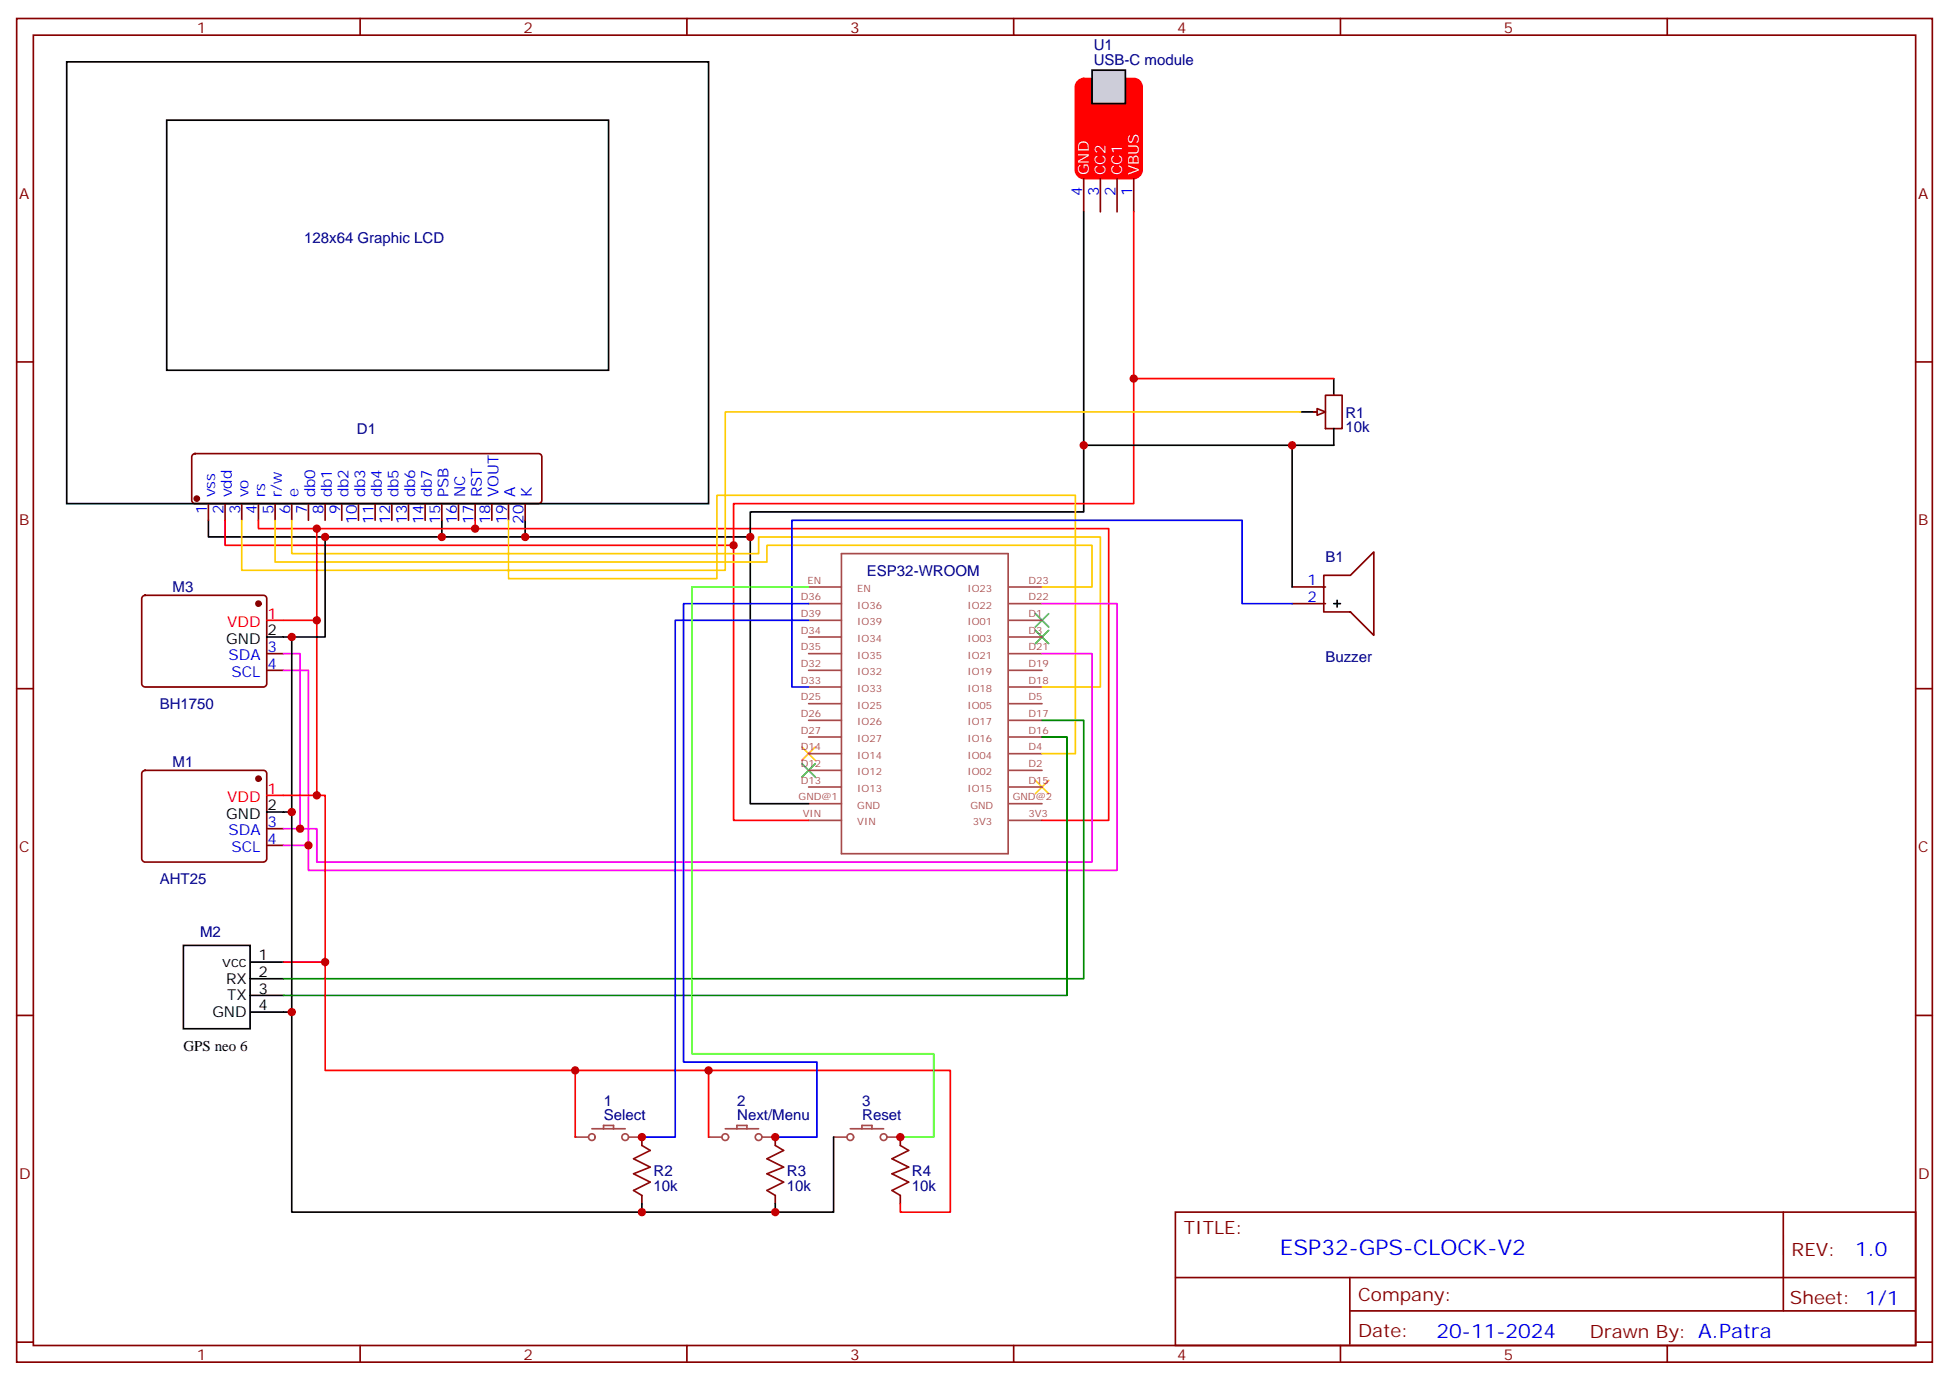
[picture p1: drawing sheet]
<svg xmlns="http://www.w3.org/2000/svg" width="412mm" height="292mm" viewBox="0 0 412 292" stroke-linecap="round" stroke-linejoin="round" font-family="sans-serif">
<g fill="none" stroke="#870000" stroke-width=".35">
<path d="M3.5 3.9h405.4v284.4h-405.4zM7.1 7.4h398.2v277.3h-398.2zM76.2 3.9v3.5M145.3 3.9v3.5M214.5 3.9v3.5M283.6 3.9v3.5M352.8 3.9v3.5M229.3 37.8v7M232.8 37.8v7M236.4 37.8v7M239.9 37.8v7M3.5 76.6h3.6"/>
<path d="M405.3 76.6h3.6M40.8 96.2l.5-.2h72.6a.71 .71 0 0 1 .8 .7v9.2a.76 .76 0 0 1-.8 .7h-72.6a.76 .76 0 0 1-.7-.7v-9.2zM44.1 106.6v3.5M47.6 106.6v3.5M51.2 106.6v3.5M54.7 106.6v3.5M58.2 106.6v3.5M61.7 106.6v3.5M65.3 106.6v3.5M68.8 106.6v3.5M72.3 106.6v3.5M75.8 106.6v3.5"/>
<path d="M79.4 106.6v3.5M82.9 106.6v3.5M86.4 106.6v3.5M90 106.6v3.5M93.5 106.6v3.5M97 106.6v3.5M100.5 106.6v3.5M104.1 106.6v3.5M107.6 106.6v3.5M111.1 106.6v3.5M30.2 126.2l.5-.2h25a.71 .71 0 0 1 .7 .7v18a.76 .76 0 0 1-.7 .7h-25a.76 .76 0 0 1-.7-.7v-18zM56.4 138.3h3.6"/>
<path d="M273.4 127.7h7.1M273.4 124.2h7.1M280.1 121.7h5.7l4.9-4.9v17.6l-4.9-4.9h-5.7zM3.5 145.7h3.6M56.4 141.9h3.6M405.3 145.7h3.6M30.2 163.2l.5-.2h25a.71 .71 0 0 1 .7 .7v18a.76 .76 0 0 1-.7 .7h-25a.76 .76 0 0 1-.7-.7v-18zM56.4 175.4h3.6M56.4 178.9h3.6M3.5 214.9h3.6M405.3 214.9h3.6M248.7 256.5h156.6v28.2h-156.6z"/>
<path d="M377.3 256.5v20.9M248.7 270.4h156.5M285.6 277.4h119.6M285.6 270.4v14.1M3.5 284h3.6M76.2 284.7v3.6M145.3 284.7v3.6M214.5 284.7v3.6M283.6 284.7v3.6M352.8 284.7v3.6M405.3 284h3.6"/>
</g>
<g fill="#870000" stroke="#870000" stroke-width=".35">
<circle cx="54.7" cy="127.7" r=".53"/>
<circle cx="41.6" cy="105.5" r=".53"/>
<circle cx="54.7" cy="164.8" r=".53"/>
</g>
<path d="M56.4 131.3h3.6M56.4 168.3h3.6" fill="none" stroke="#f00" stroke-width=".35"/>
<g fill="none" stroke="#000" stroke-width=".35">
<path d="M14.1 13.1h135.8v93.5h-135.8zM35.3 25.4h93.5v53h-93.5zM44.1 110.1v3.5h49.4v-3.5M111.1 110.1v3.5h-17.6M56.4 134.8h3.6M282.2 127.7h1.4M282.9 127v1.4M56.4 171.8h3.6M38.8 200.1h14.1v17.6h-14.1zM52.9 203.6h7.1M52.9 207.1h7.1M52.9 210.6h7.1"/>
<path d="M52.9 214.2h7.1"/>
</g>
<path d="M169.7 158.1l2.8 2.8M172.5 158.1l-2.8 2.8M219.1 165.1l2.8 2.9M221.9 165.1l-2.8 2.9" fill="none" stroke="#f93" stroke-width=".35"/>
<path d="M219.1 129.9l2.8 2.8M219.1 133.4l2.8 2.8M221.9 129.9l-2.8 2.8M221.9 133.4l-2.8 2.8M169.7 161.6l2.8 2.8M172.5 161.6l-2.8 2.8" fill="none" stroke="#3c3" stroke-width=".35"/>
<g fill="none" stroke="#a64a4a" stroke-width=".35">
<path d="M178 117.2h35.3v63.5h-35.3zM171.1 124.2h6.9M171.1 127.7h6.9M171.1 131.3h6.9M171.1 134.8h6.9M171.1 138.3h6.9M213.5 124.2h7M213.5 127.7h7M213.5 131.3h7M213.5 134.8h7M213.5 138.3h7M171.1 141.9h6.9"/>
<path d="M171.1 145.4h6.9M171.1 148.9h6.9M171.1 152.4h6.9M171.1 156h6.9M171.1 159.5h6.9M213.5 141.9h7M213.5 145.4h7M213.5 148.9h7M213.5 152.4h7M213.5 156h7M213.5 159.5h7M171.1 163h6.9"/>
<path d="M171.1 166.5h6.9M171.1 170.1h6.9M171.1 173.6h6.9M213.5 163h7M213.5 166.5h7M213.5 170.1h7M213.5 173.6h7"/>
</g>
<path d="M228.1 17.1l1.2-.5h10.6a1.76 1.76 0 0 1 1.8 1.8v17.6a1.89 1.89 0 0 1-1.8 1.8h-10.6a1.89 1.89 0 0 1-1.8-1.8v-17.6l.1-.5z" fill="#f00" stroke="#f00" stroke-width=".35"/>
<path d="M231.1 14.9h7v7h-7z" fill="#ccc" stroke="#000" stroke-width=".35"/>
<path d="M47.6 110.1v5.3h107.6v58.2h15.9M54.7 110.1v1.8h45.8v-1.8M100.5 111.9h134.1v61.7h-14.1" fill="none" stroke="#f00" stroke-width=".35"/>
<path d="M275.2 87.2h3.5M282.2 80.1v3.5M282.2 90.7v3.5M111.1 113.6h47.6v56.5h12.4" fill="none" stroke="#000" stroke-width=".35"/>
<path d="M278 87.2h1.8M280.5 83.6h3.5v7.1h-3.5z" fill="none" stroke="#870000" stroke-width=".35"/>
<path d="M278.7 86.5l1.8 .7-1.8 .7z" fill="#f0f0f0" stroke="#870000" stroke-width=".35"/>
<path d="M275.2 87.2h-121.7v33.5h-102.3v-10.6M58.2 110.1v8.8h104.1v-3.5h68.8v8.8h-10.6M61.7 110.1v7.1h98.8v-3.6h72.3v31.8h-12.3M107.6 110.1v12.3h44.1v-17.6h75.8v54.7h-7" fill="none" stroke="#fc0" stroke-width=".35"/>
<path d="M229.3 44.8v63.5h-70.6v5.3M229.3 94.2h52.9M273.4 94.2v30" fill="none" stroke="#000" stroke-width=".35"/>
<path d="M239.9 44.8v61.8h-84.7v8.8M239.9 80.1h42.3" fill="none" stroke="#f00" stroke-width=".35"/>
<path d="M273.4 127.7h-10.6v-17.6h-95.2v35.3h3.5" fill="none" stroke="#00f" stroke-width=".35"/>
<g fill="none" stroke="#a64a4a" stroke-width=".35">
<path d="M125.2 238.9h7.1M127.7 238.9v-.7h2.1v.7M121.7 240.6h2.8M133 240.6h2.8"/>
<circle cx="125.2" cy="240.6" r=".71"/>
<circle cx="132.3" cy="240.6" r=".71"/>
</g>
<g fill="#a64a4a">
<circle cx="135.8" cy="240.6" r=".18"/>
<circle cx="121.7" cy="240.6" r=".18"/>
</g>
<g fill="none" stroke="#a64a4a" stroke-width=".35">
<path d="M153.5 238.9h7M155.9 238.9v-.7h2.1v.7M149.9 240.6h2.9M161.2 240.6h2.8"/>
<circle cx="153.5" cy="240.6" r=".71"/>
<circle cx="160.5" cy="240.6" r=".71"/>
</g>
<g fill="#a64a4a">
<circle cx="164" cy="240.6" r=".18"/>
<circle cx="149.9" cy="240.6" r=".18"/>
</g>
<g fill="none" stroke="#a64a4a" stroke-width=".35">
<path d="M179.9 238.9h7.1M182.4 238.9v-.7h2.1v.7M176.4 240.6h2.8M187.7 240.6h2.8"/>
<circle cx="179.9" cy="240.6" r=".71"/>
<circle cx="187" cy="240.6" r=".71"/>
</g>
<g fill="#a64a4a">
<circle cx="190.5" cy="240.6" r=".18"/>
<circle cx="176.4" cy="240.6" r=".18"/>
</g>
<path d="M60 138.3h3.5v37.1h-3.5M220.5 127.7h15.9v56.5h-171.1v-5.3M220.5 138.3h10.6v44.1h-164.1v-7h-3.5M60 141.9h5.3v37h-5.3" fill="none" stroke="#f0f" stroke-width=".35"/>
<path d="M68.8 113.6v21.2h-7.1M60 134.8h1.7v37h-1.7M61.7 171.8v42.4h-1.7M61.7 214.2v42.3h74.1M135.8 254.7v1.8h28.2v-1.8M176.4 240.6v15.9h-12.4" fill="none" stroke="#000" stroke-width=".35"/>
<path d="M67 111.9v19.4M60 131.3h7v37h-7M67 168.3h1.8v35.3h-8.8M68.8 203.6v22.9h52.9v14.1M121.7 226.5h28.2v14.1M149.9 226.5h51.2v30h-10.6v-1.8" fill="none" stroke="#f00" stroke-width=".35"/>
<path d="M220.5 156h5.3v54.6h-165.8M220.5 152.4h8.8v54.7h-169.3" fill="none" stroke="#008700" stroke-width=".35"/>
<path d="M135.8 242.4l1.8 1.1-3.5 1.7 3.5 1.8-3.5 1.4 3.5 1.8-3.5 1.7 1.7 1.1M164 242.4l1.8 1.1-3.5 1.7 3.5 1.8-3.5 1.4 3.5 1.8-3.5 1.7 1.7 1.1M190.5 242.4l1.8 1.1-3.6 1.7 3.6 1.8-3.6 1.4 3.6 1.8-3.6 1.7 1.8 1.1" fill="none" stroke="#a10000" stroke-width=".35"/>
<path d="M135.8 240.6v1.8M135.8 253v1.7M164 240.6v1.8M164 253v1.7M190.5 240.6v1.8M190.5 253v1.7" fill="none" stroke="#870000" stroke-width=".35"/>
<path d="M171.1 131.3h-28.2v109.3h-7.1M171.1 127.7h-26.5v97.1h28.3v15.8h-8.9" fill="none" stroke="#00f" stroke-width=".35"/>
<path d="M171.1 124.2h-24.7v98.8h51.2v17.6h-7.1" fill="none" stroke="#3f0" stroke-width=".35"/>
<g fill="#c00">
<circle cx="93.5" cy="113.6" r=".88"/>
<circle cx="111.1" cy="113.6" r=".88"/>
<circle cx="100.5" cy="111.9" r=".88"/>
<circle cx="158.8" cy="113.6" r=".88"/>
<circle cx="155.2" cy="115.4" r=".88"/>
<circle cx="239.9" cy="80.1" r=".88"/>
<circle cx="229.3" cy="94.2" r=".88"/>
<circle cx="273.4" cy="94.2" r=".88"/>
<circle cx="67" cy="111.9" r=".88"/>
<circle cx="67" cy="131.3" r=".88"/>
<circle cx="68.8" cy="113.6" r=".88"/>
<circle cx="61.7" cy="134.8" r=".88"/>
<circle cx="65.3" cy="178.9" r=".88"/>
<circle cx="63.5" cy="175.4" r=".88"/>
<circle cx="67" cy="168.3" r=".88"/>
<circle cx="61.7" cy="171.8" r=".88"/>
<circle cx="121.7" cy="226.5" r=".88"/>
<circle cx="164" cy="256.5" r=".88"/>
<circle cx="149.9" cy="226.5" r=".88"/>
<circle cx="68.8" cy="203.6" r=".88"/>
<circle cx="61.7" cy="214.2" r=".88"/>
<circle cx="135.8" cy="256.5" r=".88"/>
<circle cx="135.8" cy="240.6" r=".88"/>
<circle cx="164" cy="240.6" r=".88"/>
<circle cx="190.5" cy="240.6" r=".88"/>
</g>
<text font-size="4.6" fill="#00f" x="270.8" y="265.5">ESP32-GPS-CLOCK-V2</text>
<g font-size="4.2" fill="#00f">
<text x="392.5" y="265.8">1.0</text>
<text x="304" y="283.1">20-11-2024</text>
</g>
<g font-size="3.9" fill="#800">
<text x="250.5" y="261.1">TITLE:</text>
<text x="379.1" y="265.8">REV:</text>
<text x="287.4" y="275.3">Company:</text>
<text x="378.7" y="275.9">Sheet: 1/1</text>
<text x="287.4" y="283">Date:</text>
<text x="336.4" y="283.1">Drawn By: A.Patra</text>
</g>
<g font-size="3.2" fill="#800">
<text x="41.6" y="6.9">1</text>
<text x="110.8" y="6.9">2</text>
<text x="179.9" y="6.9">3</text>
<text x="249.1" y="6.9">4</text>
<text x="318.2" y="6.9">5</text>
<text x="4.1" y="42">A</text>
<text x="405.9" y="42">A</text>
<text x="4.1" y="111.2">B</text>
<text x="405.9" y="111.2">B</text>
<text x="4.1" y="180.3">C</text>
<text x="405.9" y="180.3">C</text>
<text x="4.1" y="249.4">D</text>
<text x="405.9" y="249.4">D</text>
<text x="41.6" y="287.7">1</text>
<text x="110.8" y="287.7">2</text>
<text x="179.9" y="287.7">3</text>
<text x="249.1" y="287.7">4</text>
<text x="318.2" y="287.7">5</text>
</g>
<g font-size="3.2" fill="#000080">
<text x="231.4" y="10.6">U1</text>
<text x="231.4" y="13.8">USB-C module</text>
<text x="64.4" y="51.4">128x64 Graphic LCD</text>
<text x="284.7" y="88.4">R1</text>
<text x="75.5" y="91.8">D1</text>
<text x="284.7" y="91.5">10k</text>
<text x="280.5" y="118.9">B1</text>
<text x="36.5" y="125.3">M3</text>
<text x="183.4" y="121.8">ESP32-WROOM</text>
<text x="280.5" y="140.1">Buzzer</text>
<text x="33.8" y="150">BH1750</text>
<text x="36.5" y="162.4">M1</text>
<text x="33.8" y="187.1">AHT25</text>
<text x="42.3" y="198.3">M2</text>
<text x="127.8" y="237.1">Select</text>
<text x="127.8" y="234.1">1</text>
<text x="156" y="237.1">Next/Menu</text>
<text x="156" y="234.1">2</text>
<text x="182.5" y="237.1">Reset</text>
<text x="182.5" y="234.1">3</text>
<text x="138.3" y="248.8">R2</text>
<text x="166.5" y="248.8">R3</text>
<text x="193" y="248.8">R4</text>
<text x="138.3" y="252">10k</text>
<text x="166.5" y="252">10k</text>
<text x="193" y="252">10k</text>
</g>
<g font-size="3.2" fill="#00f">
<text x="229" y="41.6" transform="rotate(-90 229 41.6)">4</text>
<text x="232.5" y="41.6" transform="rotate(-90 232.5 41.6)">3</text>
<text x="236" y="41.6" transform="rotate(-90 236 41.6)">2</text>
<text x="239.5" y="41.6" transform="rotate(-90 239.5 41.6)">1</text>
<text x="45.5" y="105.3" transform="rotate(-90 45.5 105.3)">vss</text>
<text x="49" y="105.3" transform="rotate(-90 49 105.3)">vdd</text>
<text x="52.6" y="105.3" transform="rotate(-90 52.6 105.3)">vo</text>
<text x="56.1" y="105.3" transform="rotate(-90 56.1 105.3)">rs</text>
<text x="59.6" y="105.3" transform="rotate(-90 59.6 105.3)">r/w</text>
<text x="63.1" y="105.3" transform="rotate(-90 63.1 105.3)">e</text>
<text x="66.7" y="105.3" transform="rotate(-90 66.7 105.3)">db0</text>
<text x="70.2" y="105.3" transform="rotate(-90 70.2 105.3)">db1</text>
<text x="73.7" y="105.3" transform="rotate(-90 73.7 105.3)">db2</text>
<text x="77.3" y="105.3" transform="rotate(-90 77.3 105.3)">db3</text>
<text x="80.8" y="105.3" transform="rotate(-90 80.8 105.3)">db4</text>
<text x="84.3" y="105.3" transform="rotate(-90 84.3 105.3)">db5</text>
<text x="87.8" y="105.3" transform="rotate(-90 87.8 105.3)">db6</text>
<text x="91.4" y="105.3" transform="rotate(-90 91.4 105.3)">db7</text>
<text x="94.9" y="105.3" transform="rotate(-90 94.9 105.3)">PSB</text>
<text x="98.4" y="105.3" transform="rotate(-90 98.4 105.3)">NC</text>
<text x="102" y="105.3" transform="rotate(-90 102 105.3)">RST</text>
<text x="105.5" y="105.3" transform="rotate(-90 105.5 105.3)">VOUT</text>
<text x="109" y="105.3" transform="rotate(-90 109 105.3)">A</text>
<text x="112.5" y="105.3" transform="rotate(-90 112.5 105.3)">K</text>
<text x="43.7" y="108.8" transform="rotate(-90 43.7 108.8)">1</text>
<text x="47.3" y="108.8" transform="rotate(-90 47.3 108.8)">2</text>
<text x="50.8" y="108.8" transform="rotate(-90 50.8 108.8)">3</text>
<text x="54.3" y="108.8" transform="rotate(-90 54.3 108.8)">4</text>
<text x="57.9" y="108.8" transform="rotate(-90 57.9 108.8)">5</text>
<text x="61.4" y="108.8" transform="rotate(-90 61.4 108.8)">6</text>
<text x="64.9" y="108.8" transform="rotate(-90 64.9 108.8)">7</text>
<text x="68.4" y="108.8" transform="rotate(-90 68.4 108.8)">8</text>
<text x="72" y="108.8" transform="rotate(-90 72 108.8)">9</text>
<text x="75.5" y="110.8" transform="rotate(-90 75.5 110.8)">10</text>
<text x="79" y="110.8" transform="rotate(-90 79 110.8)">11</text>
<text x="82.5" y="110.8" transform="rotate(-90 82.5 110.8)">12</text>
<text x="86.1" y="110.8" transform="rotate(-90 86.1 110.8)">13</text>
<text x="89.6" y="110.8" transform="rotate(-90 89.6 110.8)">14</text>
<text x="93.1" y="110.8" transform="rotate(-90 93.1 110.8)">15</text>
<text x="96.7" y="110.8" transform="rotate(-90 96.7 110.8)">16</text>
<text x="100.2" y="110.8" transform="rotate(-90 100.2 110.8)">17</text>
<text x="103.7" y="110.8" transform="rotate(-90 103.7 110.8)">18</text>
<text x="107.2" y="110.8" transform="rotate(-90 107.2 110.8)">19</text>
<text x="110.8" y="110.8" transform="rotate(-90 110.8 110.8)">20</text>
<text x="276.7" y="123.9">1</text>
<text x="276.7" y="127.4">2</text>
<text x="56.6" y="138">3</text>
<text x="48.4" y="139.7">SDA</text>
<text x="49" y="143.3">SCL</text>
<text x="56.6" y="141.5">4</text>
<text x="48.4" y="176.8">SDA</text>
<text x="56.6" y="175">3</text>
<text x="56.6" y="178.5">4</text>
<text x="49" y="180.3">SCL</text>
</g>
<g font-size="3.2" fill="#fff">
<text x="230.4" y="37.1" transform="rotate(-90 230.4 37.1)">GND</text>
<text x="233.9" y="37.1" transform="rotate(-90 233.9 37.1)">CC2</text>
<text x="237.4" y="37.1" transform="rotate(-90 237.4 37.1)">CC1</text>
<text x="240.9" y="37.1" transform="rotate(-90 240.9 37.1)">VBUS</text>
</g>
<g font-size="3.2" fill="#f00">
<text x="56.6" y="130.9">1</text>
<text x="48.1" y="132.7">VDD</text>
<text x="56.6" y="168">1</text>
<text x="48.1" y="169.7">VDD</text>
</g>
<g font-size="3.2">
<text x="47.9" y="136.2">GND</text>
<text x="56.6" y="134.4">2</text>
<text x="47.9" y="173.2">GND</text>
<text x="56.6" y="171.5">2</text>
<text x="54.7" y="203.2">1</text>
<text x="47" y="204.6">vcc</text>
<text x="47.8" y="208.2">RX</text>
<text x="54.7" y="206.8">2</text>
<text x="44.9" y="215.2">GND</text>
<text x="48.1" y="211.7">TX</text>
<text x="54.7" y="210.3">3</text>
<text x="54.7" y="213.8">4</text>
<text x="38.8" y="222.4">GPS neo 6</text>
</g>
<g font-size="2.1" fill="#a54b4b">
<text x="170.8" y="123.5">EN</text>
<text x="181.4" y="125.3">EN</text>
<text x="204.7" y="125.3">IO23</text>
<text x="217.6" y="123.5">D23</text>
<text x="169.4" y="127">D36</text>
<text x="169.4" y="130.6">D39</text>
<text x="181.4" y="128.8">IO36</text>
<text x="204.7" y="128.8">IO22</text>
<text x="217.6" y="127">D22</text>
<text x="217.6" y="130.6">D1</text>
<text x="169.4" y="134.1">D34</text>
<text x="169.4" y="137.6">D35</text>
<text x="181.4" y="132.3">IO39</text>
<text x="181.4" y="135.8">IO34</text>
<text x="204.7" y="132.3">IO01</text>
<text x="204.7" y="135.8">IO03</text>
<text x="217.6" y="134.1">D3</text>
<text x="217.6" y="137.6">D21</text>
<text x="169.4" y="141.2">D32</text>
<text x="181.4" y="139.4">IO35</text>
<text x="181.4" y="142.9">IO32</text>
<text x="204.7" y="139.4">IO21</text>
<text x="204.7" y="142.9">IO19</text>
<text x="217.6" y="141.2">D19</text>
<text x="169.4" y="144.7">D33</text>
<text x="169.4" y="148.2">D25</text>
<text x="181.4" y="146.4">IO33</text>
<text x="181.4" y="149.9">IO25</text>
<text x="204.7" y="146.4">IO18</text>
<text x="204.7" y="149.9">IO05</text>
<text x="217.6" y="144.7">D18</text>
<text x="217.6" y="148.2">D5</text>
<text x="169.4" y="151.7">D26</text>
<text x="169.4" y="155.3">D27</text>
<text x="181.4" y="153.5">IO26</text>
<text x="204.7" y="153.5">IO17</text>
<text x="217.6" y="151.7">D17</text>
<text x="217.6" y="155.3">D16</text>
<text x="169.4" y="158.8">D14</text>
<text x="181.4" y="157">IO27</text>
<text x="181.4" y="160.5">IO14</text>
<text x="204.7" y="157">IO16</text>
<text x="204.7" y="160.5">IO04</text>
<text x="217.6" y="158.8">D4</text>
<text x="169.4" y="162.3">D12</text>
<text x="169.4" y="165.9">D13</text>
<text x="181.4" y="164.1">IO12</text>
<text x="181.4" y="167.6">IO13</text>
<text x="204.7" y="164.1">IO02</text>
<text x="204.7" y="167.6">IO15</text>
<text x="217.6" y="162.3">D2</text>
<text x="217.6" y="165.9">D15</text>
<text x="169" y="169.4">GND@1</text>
<text x="169.8" y="172.9">VIN</text>
<text x="181.4" y="171.1">GND</text>
<text x="205.3" y="171.1">GND</text>
<text x="214.3" y="169.4">GND@2</text>
<text x="217.6" y="172.9">3V3</text>
<text x="181.4" y="174.6">VIN</text>
<text x="205.8" y="174.6">3V3</text>
</g>
</svg>
